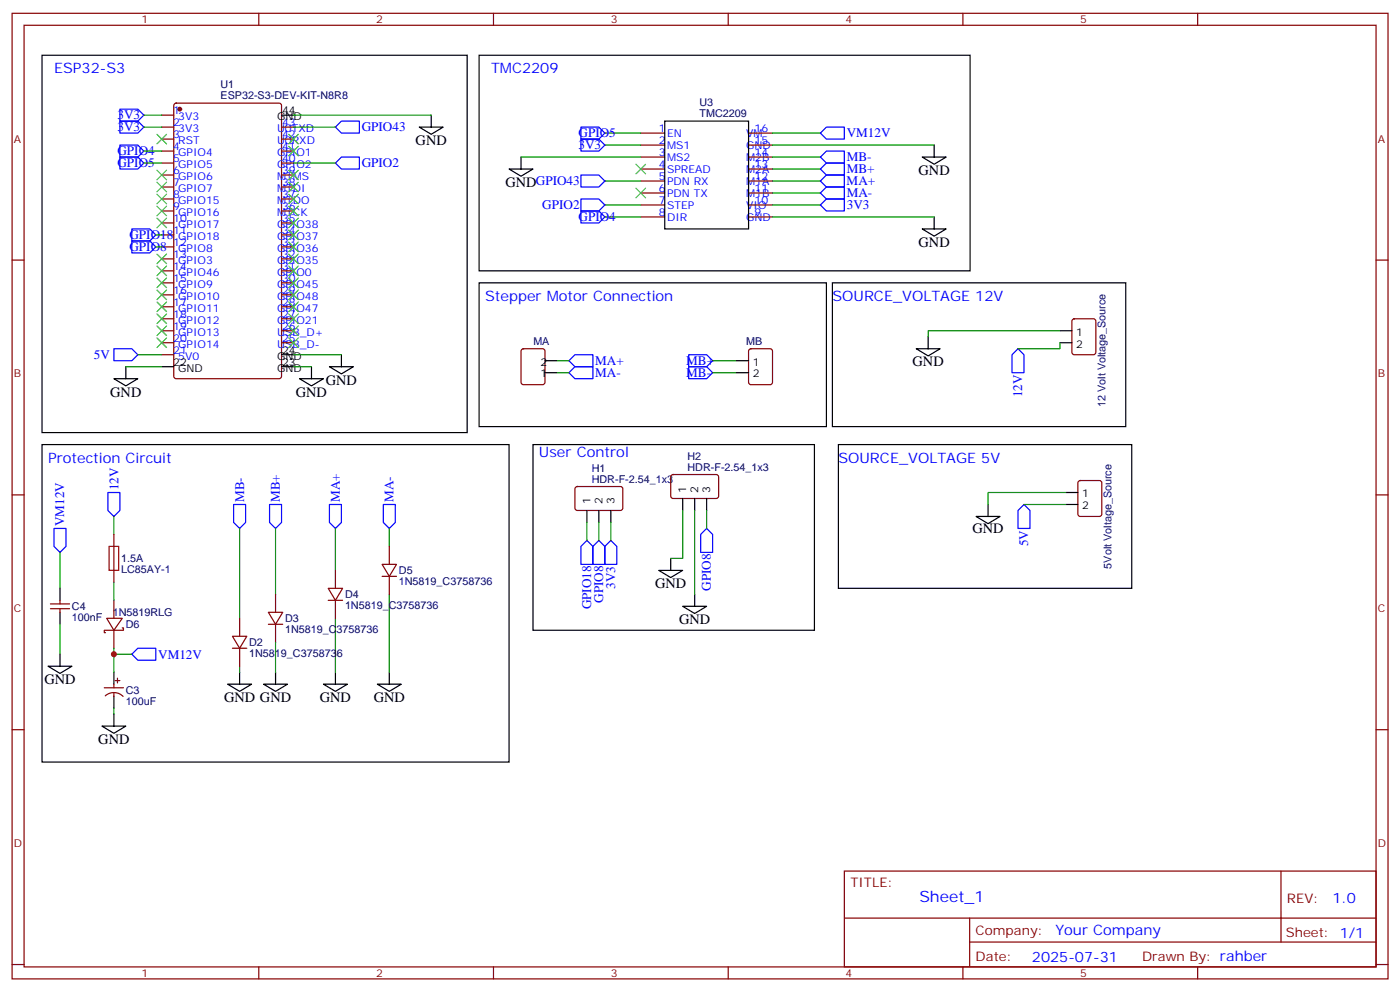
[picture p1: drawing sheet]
<svg xmlns="http://www.w3.org/2000/svg" width="412mm" height="292mm" viewBox="0 0 412 292" stroke-linecap="round" stroke-linejoin="round" font-family="sans-serif">
<g fill="none" stroke="#870000" stroke-width=".35">
<path d="M3.6 3.9h405.3v284.4h-405.3zM7.1 7.4h398.3v277.3h-398.3zM76.2 3.9v3.5M145.4 3.9v3.5M214.5 3.9v3.5M283.7 3.9v3.5M352.8 3.9v3.5M47.7 33.9h3.5M47.7 37.4h3.5M51.4 30.6l.5-.2h30.3l.7 .4v80l-.4 .7h-30.6l-.7-.4v-80zM82.9 37.4h3.6M188.8 39.2h7"/>
<path d="M220.5 39.2h7.1M47.7 41h3.5M47.7 44.5h3.5M47.7 48h3.5M47.7 51.5h3.5M47.7 55.1h3.5M47.7 58.6h3.5M82.9 41h3.6M82.9 44.5h3.6M82.9 48h3.6M82.9 51.5h3.6M82.9 55.1h3.6"/>
<path d="M82.9 58.6h3.6M188.8 42.7h7M188.8 46.2h7M188.8 49.8h7M188.8 53.3h7M188.8 56.8h7M220.5 42.7h7.1M220.5 46.2h7.1M220.5 49.8h7.1M220.5 53.3h7.1M220.5 56.8h7.1M3.6 76.6h3.5"/>
<path d="M47.7 62.1h3.5M47.7 65.7h3.5M47.7 69.2h3.5M47.7 72.7h3.5M47.7 76.2h3.5M47.7 79.8h3.5M82.9 62.1h3.6M82.9 65.7h3.6M82.9 69.2h3.6M82.9 72.7h3.6M82.9 76.2h3.6M82.9 79.8h3.6"/>
<path d="M188.8 60.4h7M188.8 63.9h7M220.5 60.4h7.1M220.5 63.9h7.1M405.4 76.6h3.5M47.7 83.3h3.5M47.7 86.8h3.5M47.7 90.3h3.5M47.7 93.9h3.5M47.7 97.4h3.5M82.9 83.3h3.6M82.9 86.8h3.6"/>
<path d="M82.9 90.3h3.6M82.9 93.9h3.6M82.9 97.4h3.6M316 94.1l.5-.2h5.6l.7 .4v9.5l-.4 .6-5.9 .1-.7-.5v-9.4zM47.7 100.9h3.5M47.7 104.5h3.5M82.9 100.9h3.6M153.7 102.9l.5-.2h5.6l.7 .4v9.5l-.4 .6-5.9 .1-.7-.5v-9.4zM220.8 102.9l.4-.2h5.7l.6 .4 .1 9.5-.5 .6-5.9 .1-.6-.5-.1-9.4zM197.8 139.9l.5-.2 13 .1 .4 .6-.1 6-.6 .4-13-.1-.4-.6v-5.7zM3.6 145.7h3.5M33.5 157.4v14.1"/>
<path d="M169.6 143.5l.5-.2h12.9l.5 .7-.1 5.9-.6 .4h-13l-.4-.7v-5.6zM317.8 141.7l.4-.2h5.7l.6 .4 .1 9.5-.5 .6-5.9 .1-.6-.5-.1-9.4zM405.4 145.7h3.5M14.9 179.2h5.6M14.9 177.8h5.6M17.7 176.8v1M17.7 179.2v1.1M33.5 176.8v5.3M81.2 175v5.3M96.7 173.2h4.2l-2.1 3.6zM96.7 176.8h4.2M98.8 168v5.2"/>
<path d="M98.8 176.8v5.3M112.6 166.2h4.2l-2.1 3.5zM112.6 169.7h4.2M114.7 160.9v5.3M114.7 169.7v5.3M31.4 182.1h4.6l-2.5 3.5zM33.5 185.6v5.3M34.6 199.7v1.4M36 184.9h.4v.7h-5.7v.7h.4M68.5 187.4h4.2l-2.1 3.5zM68.5 190.9h4.2M70.6 182.1v5.3"/>
<path d="M70.6 190.9v5.3M79.1 180.3h4.2l-2.1 3.5zM79.1 183.8h4.2M81.2 183.8v5.3M3.6 214.9h3.5M30.7 202.5h5.7M31 204.9a3.8 3.8 0 0 1 5.3 .2M33.5 201.5v1M33.5 203.9v1.1M33.9 200.4h1.4M405.4 214.9h3.5M248.7 256.5h156.7v28.2h-156.7z"/>
<path d="M377.4 256.5v20.9M248.8 270.4h156.4M285.7 277.4h119.5M285.7 270.4v14.1M3.6 284h3.5M76.2 284.7v3.6M145.4 284.7v3.6M214.5 284.7v3.6M283.7 284.7v3.6M352.8 284.7v3.6M405.4 284h3.5"/>
</g>
<circle cx="53" cy="32.1" r=".53" fill="#870000" stroke="#870000" stroke-width=".35"/>
<g fill="none" stroke="#000" stroke-width=".35">
<path d="M12.4 16.3h125.2v111.1h-125.2zM141.1 16.3h144.7v63.5h-144.7zM82.9 33.9h3.6M123.5 37.4h7.1l-3.6 2.1zM127 33.9v3.5M195.8 35.7h24.7v31.7h-24.7zM150 49.8h7l-3.5 2.1zM153.5 46.2v3.6M271.7 46.2h7l-3.5 2.2zM275.2 42.7v3.5M271.7 67.4h7l-3.5 2.1zM275.2 63.9v3.5"/>
<path d="M141.1 83.3h102.4v42.3h-102.4zM245.2 83.3h86.4v42.3h-86.4zM273.4 99.2v3.5M312.2 97.4h3.6M33.5 111.5h7.1l-3.5 2.1zM37.1 108v3.5M47.7 108h3.5M82.9 108h3.6M82.9 104.5h3.6M88.2 111.5h7.1l-3.5 2.1zM91.8 108v3.5M97 108h7.1l-3.5 2.1z"/>
<path d="M100.6 104.5v3.5M160.5 106.2h3.6M160.5 109.7h3.6M217 106.2h3.5M217 109.7h3.5M269.9 102.7h7.1l-3.6 2.1zM312.2 100.9h3.6M12.4 130.9h137.6v93.5h-137.6zM157 130.9h82.9v54.7h-82.9zM247 130.9h86.4v42.3h-86.4zM172.9 150.3v3.5M176.4 150.3v3.5"/>
<path d="M180 150.3v3.5M201.1 146.8v3.5M204.6 146.8v3.5M208.2 146.8v3.5M287.5 152.1h7.1l-3.5 2.1zM291.1 148.6v3.5M314 145h3.5M314 148.6h3.5M17.7 173.2v3.6M194.1 168h7l-3.5 2.1zM197.6 164.4v3.6M201.1 178.5h7.1l-3.6 2.2z"/>
<path d="M204.6 175v3.5M14.1 196.2h7.1l-3.5 2.1zM17.7 180.3v3.5M17.7 192.7v3.5M33.5 197.9v3.6M70.6 197.9v3.6M81.2 197.9v3.6M98.8 197.9v3.6M114.7 197.9v3.6M30 213.8h7.1l-3.6 2.1zM33.5 205v3.5M33.5 210.3v3.5"/>
<path d="M67.1 201.5h7l-3.5 2.1zM77.6 201.5h7.1l-3.5 2.1zM95.3 201.5h7l-3.5 2.1zM111.2 201.5h7l-3.5 2.1z"/>
</g>
<g fill="none" stroke="#00f" stroke-width=".35">
<path d="M35.3 35.7h5.3l1.8 1.7-1.8 1.8h-5.3zM35.3 32.1h5.3l1.8 1.8-1.8 1.8h-5.3zM98.8 37.4l1.8-1.7h5.3v3.5h-5.3zM171.1 37.4h5.3l1.8 1.8-1.8 1.8h-5.3zM241.7 39.2l1.8-1.8h5.2v3.6h-5.2zM35.3 46.2h5.3l1.8 1.8-1.8 1.8h-5.3zM35.3 42.7h5.3l1.8 1.8-1.8 1.7h-5.3zM98.8 48l1.8-1.8h5.3v3.6h-5.3zM171.1 58.6h5.3l1.8 1.8-1.8 1.7h-5.3zM171.1 51.5h5.3l1.8 1.8-1.8 1.8h-5.3zM171.1 41h5.3l1.8 1.7-1.8 1.8h-5.3zM241.7 46.2l1.8-1.7h5.2v3.5h-5.2z"/>
<path d="M241.7 49.8l1.8-1.8h5.2v3.5h-5.2zM241.7 56.8l1.8-1.7h5.2v3.5h-5.2zM241.7 53.3l1.8-1.8h5.2v3.6h-5.2zM38.8 67.4h5.3l1.8 1.8-1.8 1.7h-5.3zM38.8 70.9h5.3l1.8 1.8-1.8 1.8h-5.3zM171.1 62.1h5.3l1.8 1.8-1.8 1.8h-5.3zM241.7 60.4l1.8-1.8h5.2v3.5h-5.2zM33.5 102.7h5.3l1.8 1.8-1.8 1.7h-5.3zM167.6 106.2l1.8-1.7h5.3v3.5h-5.3zM167.6 109.7l1.8-1.7h5.3v3.5h-5.3zM202.9 104.5h5.3l1.7 1.7-1.7 1.8h-5.3zM202.9 108h5.3l1.7 1.7-1.7 1.8h-5.3z"/>
<path d="M299.9 102.7l1.8 1.8v5.2h-3.6v-5.2zM15.9 155.6h3.5v5.3l-1.7 1.8-1.8-1.8zM31.8 145h3.5v5.3l-1.8 1.8-1.7-1.8zM68.8 148.6h3.6v5.2l-1.8 1.8-1.8-1.8zM79.4 148.6h3.5v5.2l-1.7 1.8-1.8-1.8zM97 148.6h3.6v5.2l-1.8 1.8-1.8-1.8zM112.9 148.6h3.6v5.2l-1.8 1.8-1.8-1.8zM172.9 159.1l1.8 1.8v5.3h-3.6v-5.3zM176.4 159.1l1.8 1.8v5.3h-3.5v-5.3zM180 159.1l1.7 1.8v5.3h-3.5v-5.3zM208.2 155.6l1.7 1.8v5.3h-3.5v-5.3zM301.7 148.6l1.7 1.7v5.3h-3.5v-5.3z"/>
<path d="M38.8 192.7l1.8-1.8h5.3v3.5h-5.3z"/>
</g>
<g fill="none" stroke="#008700" stroke-width=".35">
<path d="M42.4 33.9h5.3M42.4 37.4h5.3M86.5 33.9h40.5M86.5 37.4h12.3M178.2 39.2h10.6M227.6 39.2h14.1M42.4 48h5.3M42.4 44.5h5.3M86.5 48h12.3M153.5 46.2h35.3M178.2 42.7h10.6M178.2 53.3h10.6"/>
<path d="M227.6 42.7h47.6M227.6 53.3h14.1M227.6 56.8h14.1M227.6 49.8h14.1M227.6 46.2h14.1M45.9 69.2h1.8M45.9 72.7h1.8M178.2 63.9h10.6M178.2 60.4h10.6M227.6 63.9h47.6M227.6 60.4h14.1M312.2 97.4h-38.8v1.8"/>
<path d="M37.1 108h10.6M40.6 104.5h7.1M86.5 104.5h14.1M86.5 108h5.3M164.1 106.2h3.5M164.1 109.7h3.5M209.9 106.2h7.1M209.9 109.7h7.1M312.2 100.9v1.8h-12.3M33.5 152.1v5.3M70.6 155.6v26.5M81.2 155.6v19.4"/>
<path d="M98.8 155.6v12.4M114.7 155.6v5.3M172.9 153.8v5.3M176.4 153.8v5.3M180 153.8v5.3M201.1 150.3v14.1h-3.5M204.6 150.3v24.7M208.2 150.3v5.3M301.7 148.6h12.3M314 145h-22.9v3.6M17.7 162.7v10.5M33.5 171.5v5.3"/>
<path d="M114.7 175v22.9M17.7 183.8v8.9M33.5 190.9v7M33.5 192.7h5.3M70.6 196.2v1.7M81.2 189.1v8.8M98.8 182.1v15.8M33.5 208.5v1.8"/>
</g>
<path d="M32.1 160.9h2.9v7.1h-2.9z" fill="none" stroke="#a10000" stroke-width=".35"/>
<g fill="none" stroke="#3c3" stroke-width=".35">
<path d="M46.2 39.5l2.9 2.9M49.1 39.5l-2.9 2.9M85.1 39.5l2.8 2.9M87.9 39.5l-2.8 2.9M46.2 50.1l2.9 2.9M46.2 53.7l2.9 2.8M46.2 57.2l2.9 2.8M49.1 50.1l-2.9 2.9M49.1 53.7l-2.9 2.8M49.1 57.2l-2.9 2.8M85.1 57.2l2.8 2.8M85.1 53.7l2.8 2.8"/>
<path d="M85.1 50.1l2.8 2.9M85.1 43.1l2.8 2.8M87.9 43.1l-2.8 2.8M87.9 50.1l-2.8 2.9M87.9 53.7l-2.8 2.8M87.9 57.2l-2.8 2.8M187.4 48.4l2.8 2.8M187.4 55.4l2.8 2.8M190.2 48.4l-2.8 2.8M190.2 55.4l-2.8 2.8M46.2 60.7l2.9 2.8M46.2 64.2l2.9 2.9"/>
<path d="M46.2 74.8l2.9 2.8M46.2 78.4l2.9 2.8M49.1 60.7l-2.9 2.8M49.1 64.2l-2.9 2.9M49.1 74.8l-2.9 2.8M49.1 78.4l-2.9 2.8M85.1 78.4l2.8 2.8M85.1 74.8l2.8 2.8M85.1 71.3l2.8 2.8M85.1 67.8l2.8 2.8M85.1 64.2l2.8 2.9M85.1 60.7l2.8 2.8"/>
<path d="M87.9 60.7l-2.8 2.8M87.9 78.4l-2.8 2.8M87.9 74.8l-2.8 2.8M87.9 71.3l-2.8 2.8M87.9 67.8l-2.8 2.8M87.9 64.2l-2.8 2.9M46.2 81.9l2.9 2.8M46.2 85.4l2.9 2.8M46.2 88.9l2.9 2.9M46.2 92.5l2.9 2.8M46.2 96l2.9 2.8M46.2 99.5l2.9 2.8"/>
<path d="M49.1 81.9l-2.9 2.8M49.1 85.4l-2.9 2.8M49.1 88.9l-2.9 2.9M49.1 92.5l-2.9 2.8M49.1 96l-2.9 2.8M49.1 99.5l-2.9 2.8M85.1 99.5l2.8 2.8M85.1 96l2.8 2.8M85.1 92.5l2.8 2.8M85.1 88.9l2.8 2.9M85.1 85.4l2.8 2.8M85.1 81.9l2.8 2.8"/>
<path d="M87.9 99.5l-2.8 2.8M87.9 96l-2.8 2.8M87.9 92.5l-2.8 2.8M87.9 88.9l-2.8 2.9M87.9 85.4l-2.8 2.8M87.9 81.9l-2.8 2.8"/>
</g>
<circle cx="33.5" cy="192.7" r=".88" fill="#c00"/>
<text font-size="4.6" fill="#00f" x="270.8" y="265.5">Sheet_1</text>
<g font-size="4.2" fill="#00f">
<text x="15.9" y="21.6">ESP32-S3</text>
<text x="144.7" y="21.6">TMC2209</text>
<text x="142.9" y="88.6">Stepper Motor Connection</text>
<text x="245.2" y="88.6">SOURCE_VOLTAGE 12V</text>
<text x="14.1" y="136.2">Protection Circuit</text>
<text x="158.8" y="134.4">User Control</text>
<text x="247" y="136.2">SOURCE_VOLTAGE 5V</text>
<text x="392.5" y="265.8">1.0</text>
<text x="310.9" y="275.3">Your Company</text>
<text x="304" y="283.1">2025-07-31</text>
</g>
<g font-size="4.2">
<text x="122.4" y="42.7">GND</text>
<text x="270.6" y="51.5">GND</text>
<text x="148.9" y="55.1">GNDGPIO43</text>
<text x="270.6" y="72.7">GND</text>
<text x="268.9" y="107.7">GND</text>
<text x="96" y="113.3">GND</text>
<text x="32.5" y="116.8">GND</text>
<text x="87.2" y="116.8">GND</text>
<text x="286.5" y="157.1">GND</text>
<text x="193" y="173.2">GND</text>
<text x="200.1" y="183.8">GND</text>
<text x="13.1" y="201.5">GND</text>
<text x="66" y="206.8">GND GND</text>
<text x="94.2" y="206.8">GND</text>
<text x="110.1" y="206.8">GND</text>
<text x="29" y="219.1">GND</text>
</g>
<g font-size="3.9" fill="#00f">
<text x="34.6" y="35.2">3V3</text>
<text x="34.6" y="38.7">3V3</text>
<text x="106.6" y="38.7">GPIO43</text>
<text x="170.4" y="40.4">GPIO5</text>
<text x="249.4" y="40.5">VM12V</text>
<text x="34.6" y="45.7">GPIO4</text>
<text x="170.4" y="44">3V3</text>
<text x="249.4" y="47.5">MB-</text>
<text x="34.6" y="49.3">GPIO5</text>
<text x="106.6" y="49.3">GPIO2</text>
<text x="249.5" y="51.1">MB+</text>
<text x="249.4" y="54.6">MA+</text>
<text x="249.4" y="58.1">MA-</text>
<text x="159.8" y="61.6">GPIO2</text>
<text x="170.4" y="65.1">GPIO4</text>
<text x="249.4" y="61.6">3V3</text>
<text x="38.1" y="70.4">GPIO18</text>
<text x="38.1" y="74">GPIO8</text>
<text x="27.7" y="105.7">5V</text>
<text x="175.3" y="107.5">MA+</text>
<text x="202.2" y="107.5">MB+</text>
<text x="175.4" y="111">MA-</text>
<text x="202.2" y="111">MB-</text>
<text x="301.2" y="116.9" transform="rotate(-90 301.2 116.9)">12V</text>
<text x="34.9" y="144.4" transform="rotate(-90 34.9 144.4)">12V</text>
<text x="71.9" y="147.9" transform="rotate(-90 71.9 147.9)">MB-</text>
<text x="82.5" y="147.8" transform="rotate(-90 82.5 147.8)">MB+</text>
<text x="100.1" y="147.9" transform="rotate(-90 100.1 147.9)">MA+</text>
<text x="116" y="147.8" transform="rotate(-90 116 147.8)">MA-</text>
<text x="18.9" y="154.9" transform="rotate(-90 18.9 154.9)">VM12V</text>
<text x="302.9" y="160.9" transform="rotate(-90 302.9 160.9)">5V</text>
<text x="181.2" y="173.4" transform="rotate(-90 181.2 173.4)">3V3</text>
<text x="174.1" y="179.4" transform="rotate(-90 174.1 179.4)">GPIO18</text>
<text x="177.7" y="177.6" transform="rotate(-90 177.7 177.6)">GPIO8</text>
<text x="209.4" y="174" transform="rotate(-90 209.4 174)">GPIO8</text>
<text x="46.6" y="193.9">VM12V</text>
</g>
<g font-size="3.9" fill="#800">
<text x="250.5" y="261.1">TITLE:</text>
<text x="379.1" y="265.8">REV:</text>
<text x="287.4" y="275.3">Company:</text>
<text x="378.8" y="275.9">Sheet: 1/1</text>
<text x="287.4" y="283">Date:</text>
<text x="336.5" y="283.1">Drawn By: rahber</text>
</g>
<g font-size="3.2" fill="#800">
<text x="41.7" y="6.9">1</text>
<text x="110.8" y="6.9">2</text>
<text x="180" y="6.9">3</text>
<text x="249.1" y="6.9">4</text>
<text x="318.2" y="6.9">5</text>
<text x="4.1" y="42">A</text>
<text x="405.9" y="42">A</text>
<text x="4.1" y="111.2">B</text>
<text x="405.9" y="111.2">B</text>
<text x="4.1" y="180.3">C</text>
<text x="405.9" y="180.3">C</text>
<text x="4.1" y="249.4">D</text>
<text x="405.9" y="249.4">D</text>
<text x="41.7" y="287.7">1</text>
<text x="110.8" y="287.7">2</text>
<text x="180" y="287.7">3</text>
<text x="249.1" y="287.7">4</text>
<text x="318.2" y="287.7">5</text>
</g>
<g font-size="3.2" fill="#000080">
<text x="65" y="29.2">ESP32-S3-DEV-KIT-N8R8</text>
<text x="65" y="26">U1</text>
<text x="206.1" y="34.4">TMC2209</text>
<text x="206.1" y="31.2">U3</text>
<text x="157.1" y="101.6">MA</text>
<text x="219.8" y="101.6">MB</text>
<text x="325.7" y="119.8" transform="rotate(-90 325.7 119.8)">12 Volt Voltage_Source</text>
<text x="202.5" y="135.5">H2</text>
<text x="174.3" y="142.2">HDR-F-2.54_1x3</text>
<text x="174.3" y="139.1">H1</text>
<text x="202.5" y="138.7">HDR-F-2.54_1x3</text>
<text x="35.7" y="165.6">1.5A</text>
<text x="327.5" y="167.4" transform="rotate(-90 327.5 167.4)">5Volt Voltage_Source</text>
<text x="35.7" y="168.7">LC85AY-1</text>
<text x="117.5" y="172.2">1N5819_C3758736</text>
<text x="117.5" y="169.2">D5</text>
<text x="21.2" y="179.8">C4</text>
<text x="101.6" y="179.3">1N5819_C3758736</text>
<text x="101.6" y="176.2">D4</text>
<text x="21.2" y="182.8">100nF</text>
<text x="33.2" y="181.5">1N5819RLG</text>
<text x="37.1" y="185">D6</text>
<text x="84" y="183.3">D3</text>
<text x="73.4" y="190.3">D2</text>
<text x="84" y="186.4">1N5819_C3758736</text>
<text x="73.4" y="193.4">1N5819_C3758736</text>
<text x="37.1" y="207.6">100uF</text>
<text x="37.1" y="204.4">C3</text>
</g>
<g font-size="3.2" fill="#00f">
<text x="51" y="33.5">1</text>
<text x="52.5" y="35.3">3V3</text>
<text x="51" y="37.1">2</text>
<text x="51" y="40.6">3</text>
<text x="52.5" y="38.8">3V3</text>
<text x="81.6" y="38.8">U0TXD</text>
<text x="83.1" y="40.6">42</text>
<text x="83.1" y="37.1">43</text>
<text x="194.1" y="38.8">1</text>
<text x="196.5" y="40.3">EN</text>
<text x="219.8" y="40.3">VM</text>
<text x="222.3" y="38.8">16</text>
<text x="51" y="44.1">4</text>
<text x="51" y="47.7">5</text>
<text x="52.5" y="42.4">RST</text>
<text x="52.5" y="45.9">GPIO4</text>
<text x="81.6" y="45.9">GPIO1</text>
<text x="81.6" y="42.4">U0RXD</text>
<text x="83.1" y="47.7">40</text>
<text x="83.1" y="44.1">41</text>
<text x="194.1" y="42.4">2</text>
<text x="194.1" y="45.9">3</text>
<text x="196.5" y="43.8">MS1</text>
<text x="196.5" y="47.3">MS2</text>
<text x="219.8" y="47.3">M2B</text>
<text x="219.8" y="43.8">GND</text>
<text x="222.3" y="45.9">14</text>
<text x="222.3" y="42.4">15</text>
<text x="51" y="51.2">6</text>
<text x="52.5" y="49.4">GPIO5</text>
<text x="52.5" y="53">GPIO6</text>
<text x="81.6" y="53">MTMS</text>
<text x="81.6" y="49.4">GPIO2</text>
<text x="83.1" y="51.2">39</text>
<text x="194.1" y="49.4">4</text>
<text x="194.1" y="53">5</text>
<text x="196.5" y="50.8">SPREAD</text>
<text x="219.8" y="50.8">M2A</text>
<text x="222.3" y="53">12</text>
<text x="222.3" y="49.4">13</text>
<text x="51" y="54.7">7</text>
<text x="51" y="58.2">8</text>
<text x="52.5" y="56.5">GPIO7</text>
<text x="81.6" y="56.5">MTDI</text>
<text x="83.1" y="58.2">37</text>
<text x="83.1" y="54.7">38</text>
<text x="194.1" y="56.5">6</text>
<text x="196.5" y="54.4">PDN RX</text>
<text x="196.5" y="57.9">PDN TX</text>
<text x="219.8" y="57.9">M1B</text>
<text x="219.8" y="54.4">M1A</text>
<text x="222.3" y="56.5">11</text>
<text x="51" y="61.8">9</text>
<text x="51" y="65.3">10</text>
<text x="52.5" y="60">GPIO15</text>
<text x="52.5" y="63.5">GPIO16</text>
<text x="81.6" y="63.5">MTCK</text>
<text x="81.6" y="60">MTDO</text>
<text x="83.1" y="65.3">35</text>
<text x="83.1" y="61.8">36</text>
<text x="194.1" y="60">7</text>
<text x="194.1" y="63.5">8</text>
<text x="196.5" y="61.4">STEP</text>
<text x="196.5" y="64.9">DIR</text>
<text x="219.8" y="64.9">GND</text>
<text x="219.8" y="61.4">VIO</text>
<text x="222.3" y="63.5">9</text>
<text x="222.3" y="60">10</text>
<text x="51" y="68.8">11</text>
<text x="52.5" y="67.1">GPIO17</text>
<text x="52.5" y="70.6">GPIO18</text>
<text x="81.6" y="70.6">GPIO37</text>
<text x="81.6" y="67.1">GPIO38</text>
<text x="83.1" y="68.8">34</text>
<text x="51" y="72.4">12</text>
<text x="51" y="75.9">13</text>
<text x="52.5" y="74.1">GPIO8</text>
<text x="52.5" y="77.6">GPIO3</text>
<text x="81.6" y="77.6">GPIO35</text>
<text x="81.6" y="74.1">GPIO36</text>
<text x="83.1" y="75.9">32</text>
<text x="83.1" y="72.4">33</text>
<text x="51" y="79.4">14</text>
<text x="51" y="82.9">15</text>
<text x="52.5" y="81.2">GPIO46</text>
<text x="81.6" y="81.2">GPIO0</text>
<text x="83.1" y="82.9">30</text>
<text x="83.1" y="79.4">31</text>
<text x="51" y="86.5">16</text>
<text x="51" y="90">17</text>
<text x="52.5" y="84.7">GPIO9</text>
<text x="52.5" y="88.2">GPIO10</text>
<text x="81.6" y="88.2">GPIO48</text>
<text x="81.6" y="84.7">GPIO45</text>
<text x="83.1" y="90">28</text>
<text x="83.1" y="86.5">29</text>
<text x="51" y="93.5">18</text>
<text x="52.5" y="91.8">GPIO11</text>
<text x="52.5" y="95.3">GPIO12</text>
<text x="81.6" y="95.3">GPIO21</text>
<text x="81.6" y="91.8">GPIO47</text>
<text x="83.1" y="93.5">27</text>
<text x="51" y="97">19</text>
<text x="51" y="100.6">20</text>
<text x="52.5" y="98.8">GPIO13</text>
<text x="81.6" y="98.8">USB_D+</text>
<text x="83.1" y="100.6">25</text>
<text x="83.1" y="97">26</text>
<text x="51" y="104.1">21</text>
<text x="52.5" y="102.3">GPIO14</text>
<text x="52.5" y="105.9">5V0</text>
<text x="81.6" y="102.3">USB_D-</text>
</g>
<g font-size="3.2">
<text x="81.6" y="35.3">GND</text>
<text x="83.1" y="33.5">44</text>
<text x="317.1" y="98.8">1</text>
<text x="51" y="107.6">22</text>
<text x="81.6" y="105.9">GND</text>
<text x="83.1" y="107.6">23</text>
<text x="83.1" y="104.1">24</text>
<text x="159.2" y="107.6">2</text>
<text x="221.8" y="107.6">1</text>
<text x="317.1" y="102.3">2</text>
<text x="52.5" y="109.4">GND</text>
<text x="81.6" y="109.4">GND</text>
<text x="159.2" y="111.2">1</text>
<text x="221.8" y="111.2">2</text>
<text x="174" y="148.6" transform="rotate(-90 174 148.6)">1</text>
<text x="177.5" y="148.6" transform="rotate(-90 177.5 148.6)">2</text>
<text x="181" y="148.6" transform="rotate(-90 181 148.6)">3</text>
<text x="202.2" y="145" transform="rotate(-90 202.2 145)">1</text>
<text x="205.7" y="145" transform="rotate(-90 205.7 145)">2</text>
<text x="209.2" y="145" transform="rotate(-90 209.2 145)">3</text>
<text x="318.8" y="146.4">1</text>
<text x="318.8" y="150">2</text>
</g>
</svg>
